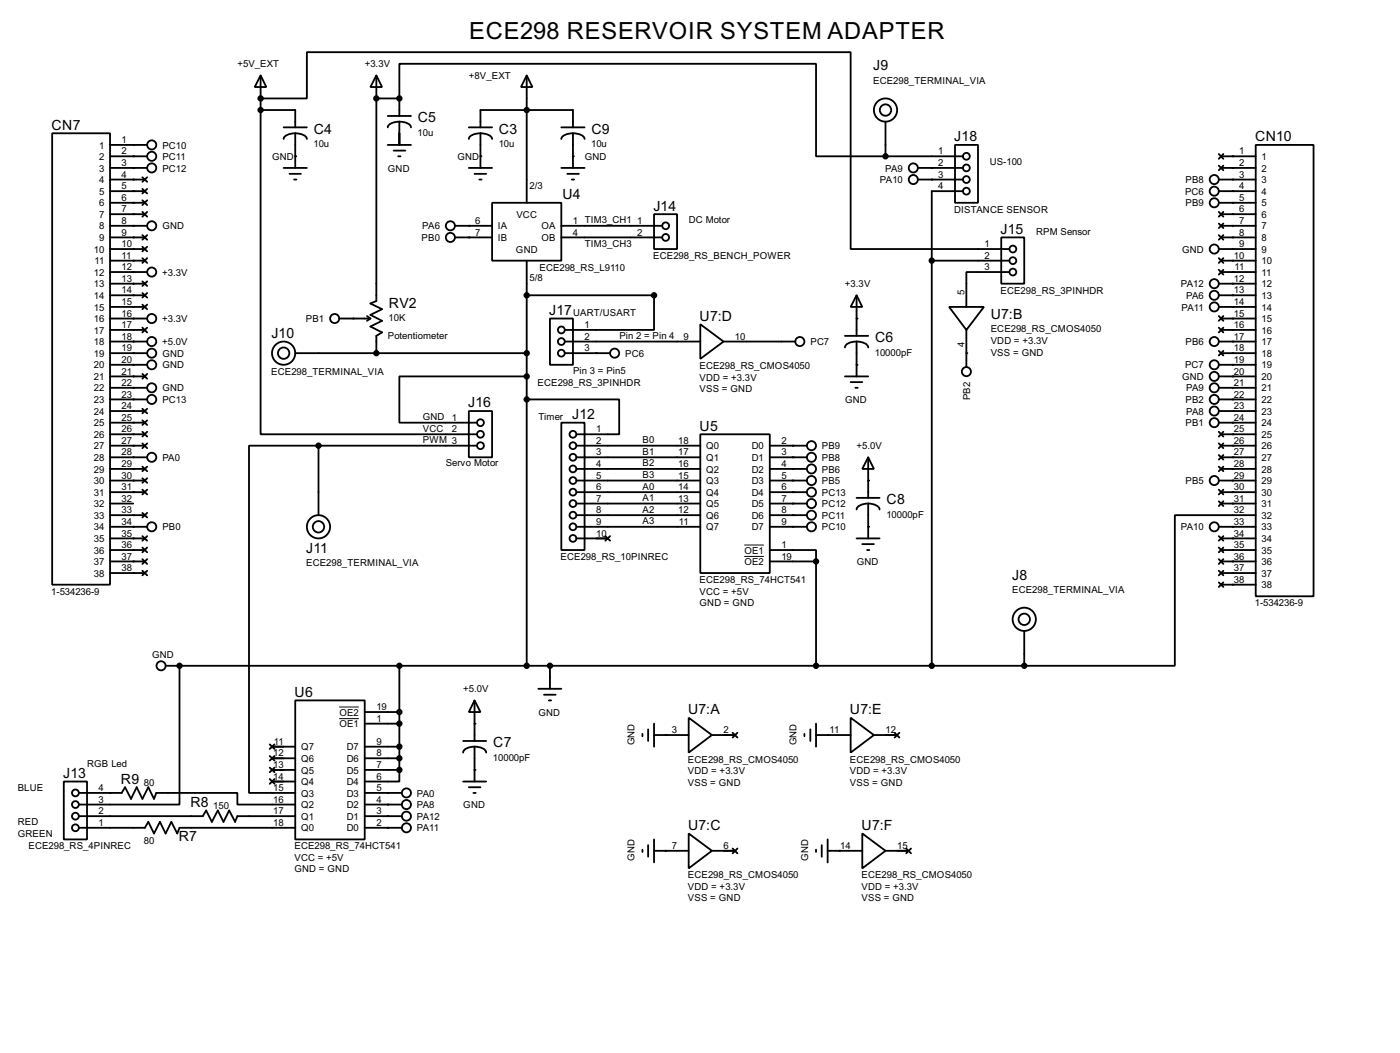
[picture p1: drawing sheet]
<svg xmlns="http://www.w3.org/2000/svg" width="307mm" height="231mm" viewBox="0 0 307 231" stroke-linecap="round" stroke-linejoin="round" font-family="sans-serif">
<g fill="none" stroke="#000" stroke-width=".4">
<path d="M57.2 16.6l1.3 2.5h-2.6zM57.2 16.6v7.6M82.6 16.6l1.3 2.5h-2.6zM82.6 16.6v49.5l-1.3 .5 2.6 1.3-2.6 1.2 2.6 1.3-2.6 1.3 2.6 1.3-1.3 .7v3.8M115.6 16.6l1.3 2.5h-2.5zM115.6 16.6v27.9M11.5 29.3h12.7v99h-12.7zM24.2 34.3h8.1M24.2 31.8h8.1M24.2 36.9h8.1M24.2 39.4h7.6M31.3 38.9l1 1"/>
<path d="M32.3 38.9l-1 1M57.2 24.2v71.1h47.5M57.2 21.6h10.2v-10.1h119.3v43.2h34.8M57.2 24.2h7.6v3.8M62.3 36.9h5.1M62.3 28h5.1M63.6 38.2h2.5M64.6 39.4h.5M64.8 29.3a2.35 2.35 0 0 1 2.6 1.2M64.8 29.3a2.35 2.35 0 0 0-2.5 1.2M64.8 29.3v7.6M82.6 21.6h5.1"/>
<path d="M85.1 31.8h5.1M85.1 25.5h5.1M86.4 33.1h2.6M87.4 34.3h.5M87.7 21.6v-7.6h91.4v20.3h15.3M87.7 26.7a2.31 2.31 0 0 1 2.5 1.3M87.7 26.7a2.35 2.35 0 0 0-2.6 1.3M87.7 21.6v3.9M87.7 26.7v5.1M102.9 36.9h5.1M102.9 28h5.1M104.2 38.2h2.5"/>
<path d="M105.2 39.4h.5M105.5 29.3a2.35 2.35 0 0 1 2.5 1.2M105.5 29.3a2.31 2.31 0 0 0-2.6 1.2M105.5 28v-3.8h20.3v3.8M105.5 29.3v7.6M123.2 36.9h5.1M123.2 28h5.1M124.5 38.2h2.6M125.5 39.4h.5M125.8 29.3a2.31 2.31 0 0 1 2.5 1.2M125.8 29.3a2.35 2.35 0 0 0-2.6 1.2M125.8 29.3v7.6"/>
<path d="M194.4 34.3h17M194.4 26.7v7.6M201.5 36.9h9.9M201.5 39.4h9.9M209.6 31.8h5.1v12.7h-5.1zM267.5 39.4h8.1M267.5 33.8l1 1.1M267.5 36.4l1 1M268 34.3h7.6M268 36.9h7.6M268.5 33.8l-1 1.1M268.5 36.4l-1 1"/>
<path d="M275.6 31.8h12.7v99.1h-12.7zM24.2 49.6h8.1M24.2 52.1h7.6M24.2 57.2h7.6M24.2 54.7h7.6M24.2 59.7h8.1M24.2 42h7.6M24.2 44.5h7.6M24.2 47h7.6M31.3 54.2l1 1M31.3 56.7l1 1M31.3 41.5l1 1"/>
<path d="M31.3 44l1 1M31.3 46.5l1 1.1M31.3 51.6l1 1M32.3 54.2l-1 1M32.3 56.7l-1 1M32.3 41.5l-1 1M32.3 44l-1 1M32.3 46.5l-1 1.1M32.3 51.6l-1 1M99.9 49.6h8.1M99.9 52.1h8.1M108 44.5h15.2v12.7h-15.2z"/>
<path d="M115.6 57.2v88.9M123.2 49.6h22.1M123.2 52.1h22.1M143.6 47h5v7.7h-5zM204.5 57.2h17M211.4 42h-6.9v104.1M219.8 52.1h5v10.2h-5zM221.5 59.7h-9.4v7.7M267.5 54.7h8.1M267.5 42h8.1M267.5 44.5h8.1M267.5 56.7l1 1"/>
<path d="M267.5 49.1l1 1M267.5 51.6l1 1M267.5 59.2l1 1.1M267.5 46.5l1 1.1M268 49.6h7.6M268 52.1h7.6M268 57.2h7.6M268 59.7h7.6M268 47h7.6M268.5 56.7l-1 1M268.5 49.1l-1 1M268.5 51.6l-1 1"/>
<path d="M268.5 59.2l-1 1.1M268.5 46.5l-1 1.1M24.2 64.8h7.6M24.2 75h8.1M24.2 77.5h8.1M24.2 69.9h8.1M24.2 62.3h7.6M24.2 67.4h7.6M24.2 72.4h7.6M31.3 64.3l1 1M31.3 61.8l1 1M31.3 66.9l1 1"/>
<path d="M31.3 71.9l1 1.1M32.3 64.3l-1 1M32.3 61.8l-1 1M32.3 66.9l-1 1M32.3 71.9l-1 1.1M64.8 77.5h50.8M74.5 69.9h6.8M80.6 69.4l.7 .5M81.3 69.9l-.7 .5M115.6 64.8h28v7.6h-19.6M120.7 69.9h5.1v10.2h-5.1zM124 75h29.7"/>
<path d="M124 77.5h9.9M153.7 71.2l5.1 3.8-5.1 3.8zM158.8 75h15.8M185.5 73.7h5.1M188 64.8l1.3 2.6h-2.6zM188 75a2.31 2.31 0 0 1 2.6 1.3M188 75a2.27 2.27 0 0 0-2.5 1.3M188 64.8v8.9M188 75v7.6M208.3 67.4h7.7l-3.9 5zM212.1 72.4v8.2M267.5 64.8h8.1"/>
<path d="M267.5 75h8.1M267.5 62.3h8.1M267.5 67.4h8.1M267.5 77l1 1M267.5 71.9l1 1.1M267.5 69.4l1 1M268 77.5h7.6M268 69.9h7.6M268 72.4h7.6M268.5 77l-1 1M268.5 71.9l-1 1.1M268.5 69.4l-1 1"/>
<path d="M24.2 97.8h7.6M24.2 80.1h8.1M24.2 85.1h8.1M24.2 90.2h7.6M24.2 92.8h7.6M24.2 95.3h7.6M24.2 82.6h7.6M24.2 87.7h8.1M31.3 89.7l1 1M31.3 92.3l1 1M31.3 94.8l1 1M31.3 97.3l1 1.1"/>
<path d="M31.3 82.1l1 1M32.3 89.7l-1 1M32.3 92.3l-1 1M32.3 94.8l-1 1M32.3 97.3l-1 1.1M32.3 82.1l-1 1M69.9 97.8h-15.2v76.2h10.1M69.9 97.8h34.8M69.9 97.8v15.3M102.9 90.2h5.1v10.2h-5.1zM115.6 87.7h20.3v7.6h-9.4M115.6 82.6h-27.9v10.2h17"/>
<path d="M123.2 92.8h5.1v27.9h-5.1zM126.5 97.8h27.2M153.7 95.3h15.3v30.5h-15.3zM169 97.8h8.1M185.5 82.6h5.1M186.7 83.9h2.6M187.8 85.1h.5M267.5 80.1h8.1M267.5 85.1h8.1M267.5 90.2h8.1M267.5 92.8h8.1M267.5 82.6h8.1"/>
<path d="M267.5 87.7h8.1M267.5 94.8l1 1M267.5 97.3l1 1.1M267.5 99.9l1 1M268 97.8h7.6M268 95.3h7.6M268.5 94.8l-1 1M268.5 97.3l-1 1.1M268.5 99.9l-1 1M24.2 100.4h8.1M24.2 102.9h7.6M24.2 105.5h7.6"/>
<path d="M24.2 108h7.6M24.2 110.5h5.1M24.2 113.1h7.6M24.2 115.6h8.1M24.2 118.2h7.6M31.3 102.4l1 1M31.3 107.5l1 1M31.3 112.6l1 1M31.3 117.7l1 1M31.3 105l1 1M32.3 102.4l-1 1M32.3 107.5l-1 1"/>
<path d="M32.3 112.6l-1 1M32.3 117.7l-1 1M32.3 105l-1 1M126.5 100.4h27.2M126.5 102.9h27.2M126.5 105.5h27.2M126.5 108h27.2M126.5 110.5h27.2M126.5 113.1h27.2M126.5 115.6h27.2M126.5 118.2h6.9M132.9 117.7l1 1"/>
<path d="M133.9 117.7l-1 1M169 100.4h8.1M169 102.9h8.1M169 105.5h8.1M169 108h8.1M169 110.5h8.1M169 113.1h8.1M169 115.6h8.1M188 118.2h5.1M188 109.3h5.1M189.3 119.4h2.5M190.6 100.4l1.2 2.5h-2.5z"/>
<path d="M190.6 110.5a2.29 2.29 0 0 1 2.5 1.3M190.6 110.5a2.33 2.33 0 0 0-2.6 1.3M190.6 100.4v8.9M190.6 110.5v7.7M267.5 105.5h8.1M267.5 115.6h8.1M267.5 117.7l1 1M267.5 107.5l1 1M267.5 110l1 1.1M267.5 102.4l1 1M268 100.4h7.6M268 102.9h7.6"/>
<path d="M268 108h7.6M268 110.5h7.6M268 118.2h7.6M268.5 117.7l-1 1M268.5 107.5l-1 1M268.5 110l-1 1.1M268.5 102.4l-1 1M275.6 113.1h-17.7v33h-33.1M24.2 123.2h7.6M24.2 120.7h7.6M24.2 125.8h7.6M31.3 120.2l1 1"/>
<path d="M31.3 122.7l1 1.1M31.3 125.3l1 1M32.3 120.2l-1 1M32.3 122.7l-1 1.1M32.3 125.3l-1 1M169 120.7h10.1v2.5M169 123.2h10.1M179.1 123.2v22.9M190.3 120.7h.5M224.8 138.5v7.6M267.5 122.7l1 1.1M267.5 127.8l1 1"/>
<path d="M267.5 120.2l1 1M267.5 125.3l1 1M268 123.2h7.6M268 128.3h7.6M268 120.7h7.6M268 125.8h7.6M268.5 122.7l-1 1.1M268.5 127.8l-1 1M268.5 120.2l-1 1M268.5 125.3l-1 1M36.4 146.1h188.4M39.4 146.1v30.5h-22.1"/>
<path d="M64.8 153.7h15.3v30.5h-15.3zM80.1 158.8h7.6M80.1 156.3h7.6M87.7 146.1v22.9M104.2 153.7l1.3 2.6h-2.6zM104.2 153.7v8.9M118.2 151.2h5M119.4 152.5h2.6M120.5 153.7h.5M120.7 146.1v5.1M143.6 158.8v5.1M151.2 157.5l5.1 3.8-5.1 3.9z"/>
<path d="M179.1 158.8v5.1M186.7 157.5l5.1 3.8-5.1 3.9zM14 171.5h5.1v12.7h-5.1zM17.3 174h9.4l.8-1.2 1.3 2.5 1.2-2.5 1.3 2.5 1.3-2.5 1.2 2.5 .5-1.3h17.8v2.6h12.7M17.3 179.1h27.2l.8-1.2 1.2 2.5 1.3-2.5 1.3 2.5 1.2-2.5 1.3 2.5 .5-1.3h12.7M59.2 168.5l1.1 1M59.2 165.9l1.1 1M59.2 163.4l1.1 1M59.2 171l1.1 1M59.7 169h5.1M59.7 166.4h5.1M59.7 163.9h5.1"/>
<path d="M59.7 171.5h5.1M60.3 168.5l-1.1 1M60.3 165.9l-1.1 1M60.3 163.4l-1.1 1M60.3 171l-1.1 1M80.1 179.1h8.1M80.1 169h7.6M80.1 166.4h7.6M80.1 163.9h7.6M80.1 176.6h8.1M80.1 174h8.1M87.7 169v2.5h-7.6"/>
<path d="M101.7 171.5h5M101.7 162.6h5M102.9 172.8h2.6M103.9 174h.5M104.2 163.9a2.27 2.27 0 0 1 2.5 1.3M104.2 163.9a2.24 2.24 0 0 0-2.5 1.3M104.2 163.9v7.6M141 161.1v.5M142.3 160.1v2.5M143.6 161.3h7.6M156.3 161.3h5M160.8 160.8l1.1 1.1"/>
<path d="M161.9 160.8l-1.1 1.1M176.6 161.1v.5M177.9 160.1v2.5M179.1 161.3h7.6M191.8 161.3h5.1M196.4 160.8l1 1.1M197.4 160.8l-1 1.1M17.3 181.7h14.5l.8-1.3 1.2 2.5 1.3-2.5 1.3 2.5 1.2-2.5 1.3 2.5 .5-1.2h25.4M80.1 181.7h8.1M141 186.5v.5M142.3 185.5v2.5M143.6 184.2v5.1"/>
<path d="M143.6 186.7h7.6M151.2 182.9l5.1 3.8-5.1 3.9zM156.3 186.7h5M160.8 186.2l1.1 1.1M161.9 186.2l-1.1 1.1M179.1 186.5v.5M180.4 185.5v2.5M181.7 186.7h7.6M181.7 184.2v5.1M189.3 182.9l5.1 3.8-5.1 3.9zM194.4 186.7h5M198.9 186.2l1.1 1.1"/>
<path d="M200 186.2l-1.1 1.1"/>
<circle cx="33.3" cy="31.8" r="1"/>
<circle cx="33.3" cy="36.9" r="1"/>
<circle cx="33.3" cy="34.3" r="1"/>
<circle cx="194.3" cy="24.2" r="2.55"/>
<circle cx="194.3" cy="24.2" r="1.25"/>
<circle cx="200.4" cy="36.9" r="1"/>
<circle cx="200.4" cy="39.4" r="1"/>
<circle cx="212.1" cy="34.3" r=".75"/>
<circle cx="212.1" cy="39.4" r=".75"/>
<circle cx="212.1" cy="36.9" r=".75"/>
<circle cx="266.5" cy="39.4" r="1"/>
<circle cx="33.3" cy="49.6" r="1"/>
<circle cx="33.3" cy="59.7" r="1"/>
<circle cx="98.8" cy="49.6" r="1"/>
<circle cx="98.8" cy="52.1" r="1"/>
<circle cx="146.1" cy="52.1" r=".75"/>
<circle cx="146.1" cy="49.6" r=".75"/>
<circle cx="212.1" cy="42" r=".75"/>
<circle cx="222.3" cy="59.7" r=".75"/>
<circle cx="222.3" cy="54.7" r=".75"/>
<circle cx="222.3" cy="57.2" r=".75"/>
<circle cx="266.5" cy="44.5" r="1"/>
<circle cx="266.5" cy="42" r="1"/>
<circle cx="266.5" cy="54.7" r="1"/>
<circle cx="33.3" cy="69.9" r="1"/>
<circle cx="33.3" cy="75" r="1"/>
<circle cx="33.3" cy="77.5" r="1"/>
<circle cx="62.2" cy="77.5" r="2.55"/>
<circle cx="62.2" cy="77.5" r="1.25"/>
<circle cx="73.4" cy="69.9" r="1"/>
<circle cx="123.2" cy="72.4" r=".75"/>
<circle cx="123.2" cy="77.5" r=".75"/>
<circle cx="123.2" cy="75" r=".75"/>
<circle cx="134.9" cy="77.5" r="1"/>
<circle cx="175.5" cy="75" r="1"/>
<circle cx="266.5" cy="64.8" r="1"/>
<circle cx="266.5" cy="67.4" r="1"/>
<circle cx="266.5" cy="75" r="1"/>
<circle cx="266.5" cy="62.3" r="1"/>
<circle cx="33.3" cy="85.1" r="1"/>
<circle cx="33.3" cy="87.7" r="1"/>
<circle cx="33.3" cy="80.1" r="1"/>
<circle cx="105.4" cy="95.3" r=".75"/>
<circle cx="105.4" cy="92.8" r=".75"/>
<circle cx="105.4" cy="97.8" r=".75"/>
<circle cx="125.7" cy="97.8" r=".75"/>
<circle cx="125.7" cy="95.3" r=".75"/>
<circle cx="178.1" cy="97.8" r="1"/>
<circle cx="212.1" cy="81.6" r="1"/>
<circle cx="266.5" cy="82.6" r="1"/>
<circle cx="266.5" cy="85.1" r="1"/>
<circle cx="266.5" cy="80.1" r="1"/>
<circle cx="266.5" cy="87.7" r="1"/>
<circle cx="266.5" cy="90.2" r="1"/>
<circle cx="266.5" cy="92.8" r="1"/>
<circle cx="33.3" cy="115.6" r="1"/>
<circle cx="33.3" cy="100.4" r="1"/>
<circle cx="69.9" cy="115.6" r="2.55"/>
<circle cx="69.9" cy="115.6" r="1.25"/>
<circle cx="125.7" cy="100.4" r=".75"/>
<circle cx="125.7" cy="115.6" r=".75"/>
<circle cx="125.7" cy="102.9" r=".75"/>
<circle cx="125.7" cy="108" r=".75"/>
<circle cx="125.7" cy="110.5" r=".75"/>
<circle cx="125.7" cy="118.2" r=".75"/>
<circle cx="125.7" cy="105.5" r=".75"/>
<circle cx="125.7" cy="113.1" r=".75"/>
<circle cx="178.1" cy="108" r="1"/>
<circle cx="178.1" cy="102.9" r="1"/>
<circle cx="178.1" cy="113.1" r="1"/>
<circle cx="178.1" cy="105.5" r="1"/>
<circle cx="178.1" cy="110.5" r="1"/>
<circle cx="178.1" cy="115.6" r="1"/>
<circle cx="178.1" cy="100.4" r="1"/>
<circle cx="266.5" cy="105.5" r="1"/>
<circle cx="266.5" cy="115.6" r="1"/>
<circle cx="224.8" cy="135.9" r="2.55"/>
<circle cx="224.8" cy="135.9" r="1.25"/>
<circle cx="35.3" cy="146.1" r="1"/>
<circle cx="16.5" cy="174" r=".75"/>
<circle cx="16.5" cy="176.6" r=".75"/>
<circle cx="16.5" cy="179.1" r=".75"/>
<circle cx="89.2" cy="176.6" r="1"/>
<circle cx="89.2" cy="174" r="1"/>
<circle cx="89.2" cy="179.1" r="1"/>
<circle cx="16.5" cy="181.7" r=".75"/>
<circle cx="89.2" cy="181.7" r="1"/>
</g>
<g fill="#000">
<circle cx="29.3" cy="31.8" r=".2"/>
<circle cx="29.3" cy="34.3" r=".2"/>
<circle cx="29.3" cy="36.9" r=".2"/>
<circle cx="29.3" cy="39.4" r=".2"/>
<circle cx="57.2" cy="21.6" r=".2"/>
<circle cx="64.8" cy="34.3" r=".2"/>
<circle cx="82.6" cy="21.6" r=".2"/>
<circle cx="87.7" cy="21.6" r=".2"/>
<circle cx="105.5" cy="34.3" r=".2"/>
<circle cx="125.8" cy="34.3" r=".2"/>
<circle cx="204.5" cy="36.9" r=".2"/>
<circle cx="204.5" cy="39.4" r=".2"/>
<circle cx="270.6" cy="34.3" r=".2"/>
<circle cx="270.6" cy="39.4" r=".2"/>
<circle cx="270.6" cy="36.9" r=".2"/>
<circle cx="29.3" cy="52.1" r=".2"/>
<circle cx="29.3" cy="49.6" r=".2"/>
<circle cx="29.3" cy="42" r=".2"/>
<circle cx="29.3" cy="57.2" r=".2"/>
<circle cx="29.3" cy="44.5" r=".2"/>
<circle cx="29.3" cy="54.7" r=".2"/>
<circle cx="29.3" cy="47" r=".2"/>
<circle cx="29.3" cy="59.7" r=".2"/>
<circle cx="102.9" cy="49.6" r=".2"/>
<circle cx="102.9" cy="52.1" r=".2"/>
<circle cx="270.6" cy="47" r=".2"/>
<circle cx="270.6" cy="57.2" r=".2"/>
<circle cx="270.6" cy="59.7" r=".2"/>
<circle cx="270.6" cy="44.5" r=".2"/>
<circle cx="270.6" cy="52.1" r=".2"/>
<circle cx="270.6" cy="42" r=".2"/>
<circle cx="270.6" cy="49.6" r=".2"/>
<circle cx="270.6" cy="54.7" r=".2"/>
<circle cx="29.3" cy="69.9" r=".2"/>
<circle cx="29.3" cy="67.4" r=".2"/>
<circle cx="29.3" cy="77.5" r=".2"/>
<circle cx="29.3" cy="64.8" r=".2"/>
<circle cx="29.3" cy="62.3" r=".2"/>
<circle cx="29.3" cy="72.4" r=".2"/>
<circle cx="29.3" cy="75" r=".2"/>
<circle cx="77.5" cy="69.9" r=".2"/>
<circle cx="82.6" cy="77.5" r=".2"/>
<circle cx="130.9" cy="77.5" r=".2"/>
<circle cx="188" cy="69.9" r=".2"/>
<circle cx="212.1" cy="77.5" r=".2"/>
<circle cx="270.6" cy="62.3" r=".2"/>
<circle cx="270.6" cy="67.4" r=".2"/>
<circle cx="270.6" cy="64.8" r=".2"/>
<circle cx="270.6" cy="69.9" r=".2"/>
<circle cx="270.6" cy="75" r=".2"/>
<circle cx="270.6" cy="77.5" r=".2"/>
<circle cx="270.6" cy="72.4" r=".2"/>
<circle cx="29.3" cy="82.6" r=".2"/>
<circle cx="29.3" cy="85.1" r=".2"/>
<circle cx="29.3" cy="95.3" r=".2"/>
<circle cx="29.3" cy="90.2" r=".2"/>
<circle cx="29.3" cy="92.8" r=".2"/>
<circle cx="29.3" cy="80.1" r=".2"/>
<circle cx="29.3" cy="97.8" r=".2"/>
<circle cx="29.3" cy="87.7" r=".2"/>
<circle cx="174" cy="97.8" r=".2"/>
<circle cx="188" cy="80.1" r=".2"/>
<circle cx="270.6" cy="92.8" r=".2"/>
<circle cx="270.6" cy="82.6" r=".2"/>
<circle cx="270.6" cy="85.1" r=".2"/>
<circle cx="270.6" cy="90.2" r=".2"/>
<circle cx="270.6" cy="95.3" r=".2"/>
<circle cx="270.6" cy="97.8" r=".2"/>
<circle cx="270.6" cy="80.1" r=".2"/>
<circle cx="270.6" cy="87.7" r=".2"/>
<circle cx="29.3" cy="102.9" r=".2"/>
<circle cx="29.3" cy="105.5" r=".2"/>
<circle cx="29.3" cy="115.6" r=".2"/>
<circle cx="29.3" cy="118.2" r=".2"/>
<circle cx="29.3" cy="100.4" r=".2"/>
<circle cx="29.3" cy="108" r=".2"/>
<circle cx="29.3" cy="113.1" r=".2"/>
<circle cx="174" cy="113.1" r=".2"/>
<circle cx="174" cy="102.9" r=".2"/>
<circle cx="174" cy="110.5" r=".2"/>
<circle cx="174" cy="100.4" r=".2"/>
<circle cx="174" cy="105.5" r=".2"/>
<circle cx="174" cy="115.6" r=".2"/>
<circle cx="174" cy="108" r=".2"/>
<circle cx="190.6" cy="115.6" r=".2"/>
<circle cx="190.6" cy="105.5" r=".2"/>
<circle cx="270.6" cy="102.9" r=".2"/>
<circle cx="270.6" cy="110.5" r=".2"/>
<circle cx="270.6" cy="118.2" r=".2"/>
<circle cx="270.6" cy="100.4" r=".2"/>
<circle cx="270.6" cy="105.5" r=".2"/>
<circle cx="270.6" cy="115.6" r=".2"/>
<circle cx="270.6" cy="108" r=".2"/>
<circle cx="29.3" cy="120.7" r=".2"/>
<circle cx="29.3" cy="123.2" r=".2"/>
<circle cx="29.3" cy="125.8" r=".2"/>
<circle cx="270.6" cy="120.7" r=".2"/>
<circle cx="270.6" cy="125.8" r=".2"/>
<circle cx="270.6" cy="123.2" r=".2"/>
<circle cx="270.6" cy="128.3" r=".2"/>
<circle cx="39.4" cy="146.1" r=".2"/>
<circle cx="104.2" cy="158.8" r=".2"/>
<circle cx="24.2" cy="174" r=".2"/>
<circle cx="85.1" cy="176.6" r=".2"/>
<circle cx="85.1" cy="174" r=".2"/>
<circle cx="85.1" cy="179.1" r=".2"/>
<circle cx="104.2" cy="169" r=".2"/>
<circle cx="146.1" cy="161.3" r=".2"/>
<circle cx="181.7" cy="161.3" r=".2"/>
<circle cx="85.1" cy="181.7" r=".2"/>
<circle cx="146.1" cy="186.7" r=".2"/>
<circle cx="184.2" cy="186.7" r=".2"/>
</g>
<g fill="#000" stroke="#000" stroke-width=".4">
<circle cx="57.2" cy="24.2" r=".5"/>
<circle cx="57.2" cy="21.6" r=".5"/>
<circle cx="82.6" cy="21.6" r=".5"/>
<circle cx="87.6" cy="21.6" r=".5"/>
<circle cx="115.6" cy="24.2" r=".5"/>
<circle cx="194.3" cy="34.3" r=".5"/>
<circle cx="204.5" cy="57.2" r=".5"/>
<circle cx="82.6" cy="77.5" r=".5"/>
<circle cx="115.6" cy="77.5" r=".5"/>
<circle cx="115.6" cy="64.8" r=".5"/>
<circle cx="143.5" cy="64.8" r=".5"/>
<circle cx="69.9" cy="97.8" r=".5"/>
<circle cx="115.6" cy="82.6" r=".5"/>
<circle cx="115.6" cy="87.7" r=".5"/>
<circle cx="179.1" cy="123.2" r=".5"/>
<circle cx="39.4" cy="146.1" r=".5"/>
<circle cx="87.6" cy="156.3" r=".5"/>
<circle cx="87.6" cy="158.8" r=".5"/>
<circle cx="87.6" cy="146.1" r=".5"/>
<circle cx="115.6" cy="146.1" r=".5"/>
<circle cx="120.7" cy="146.1" r=".5"/>
<circle cx="179.1" cy="146.1" r=".5"/>
<circle cx="204.5" cy="146.1" r=".5"/>
<circle cx="224.8" cy="146.1" r=".5"/>
<circle cx="87.6" cy="163.9" r=".5"/>
<circle cx="87.6" cy="169" r=".5"/>
<circle cx="87.6" cy="166.4" r=".5"/>
</g>
<path d="M163.4 119.6h4.3M163.4 122.1h4.3M74.5 157.7h4.3M74.5 155.2h4.3" fill="none" stroke="#000" stroke-width=".22"/>
<text font-size="5.8" x="103" y="8.6">ECE298 RESERVOIR SYSTEM ADAPTER</text>
<g font-size="3.5">
<text x="191.7" y="15.5">J9</text>
<text x="11.3" y="28.5">CN7</text>
<text x="68.9" y="29.4">C4</text>
<text x="91.7" y="26.8">C5</text>
<text x="109.5" y="29.4">C3</text>
<text x="129.8" y="29.4">C9</text>
<text x="209.5" y="31">J18</text>
<text x="275.5" y="31">CN10</text>
<text x="123.5" y="43.7">U4</text>
<text x="143.4" y="46.2">J14</text>
<text x="219.6" y="51.3">J15</text>
<text x="85.4" y="67.5">RV2</text>
<text x="120.6" y="69.1">J17</text>
<text x="153.6" y="70.4">U7:D</text>
<text x="217.5" y="70.1">U7:B</text>
<text x="59.6" y="74.1">J10</text>
<text x="192.1" y="75.1">C6</text>
<text x="102.8" y="89.4">J16</text>
<text x="125.6" y="92">J12</text>
<text x="153.6" y="94.5">U5</text>
<text x="194.6" y="110.7">C8</text>
<text x="67.2" y="121.3">J11</text>
<text x="222.2" y="127.2">J8</text>
<text x="64.7" y="152.9">U6</text>
<text x="151" y="156.7">U7:A</text>
<text x="186.6" y="156.7">U7:E</text>
<text x="108.3" y="164">C7</text>
<text x="13.9" y="170.7">J13</text>
<text x="26.6" y="172">R9</text>
<text x="41.8" y="177.1">R8</text>
<text x="39.3" y="184.7">R7</text>
<text x="151" y="182.1">U7:C</text>
<text x="189.1" y="182.1">U7:F</text>
</g>
<g font-size="2.4">
<text x="52.1" y="14.8">+5V_EXT</text>
<text x="80.1" y="14.8">+3.3V</text>
<text x="102.9" y="17.3">+8V_EXT</text>
<text x="191.6" y="18.3">ECE298_TERMINAL_VIA</text>
<text x="91.7" y="29.7">10u</text>
<text x="21.8" y="32.6">1</text>
<text x="21.8" y="35.1">2</text>
<text x="26.7" y="31.4">1</text>
<text x="26.7" y="33.9">2</text>
<text x="35.6" y="32.6">PC10</text>
<text x="35.6" y="35.1">PC11</text>
<text x="59.7" y="35.1">GND</text>
<text x="68.8" y="32.3">10u</text>
<text x="100.4" y="35.1">GND</text>
<text x="109.5" y="32.3">10u</text>
<text x="128.3" y="35.1">GND</text>
<text x="129.8" y="32.3">10u</text>
<text x="205.9" y="33.9">1</text>
<text x="272" y="33.9">1</text>
<text x="276.9" y="35.1">1</text>
<text x="21.8" y="37.7">3</text>
<text x="21.8" y="40.2">4</text>
<text x="26.7" y="36.4">3</text>
<text x="26.7" y="39">4</text>
<text x="26.7" y="41.6">5</text>
<text x="35.6" y="37.7">PC12</text>
<text x="85.1" y="37.7">GND</text>
<text x="116.3" y="41.6">2/3</text>
<text x="193.1" y="40.2">PA10</text>
<text x="194.3" y="37.7">PA9</text>
<text x="205.9" y="36.4">2</text>
<text x="205.9" y="39">3</text>
<text x="205.9" y="41.6">4</text>
<text x="217.2" y="36.3">US-100</text>
<text x="260.2" y="40.2">PB8</text>
<text x="272" y="36.4">2</text>
<text x="272" y="39">3</text>
<text x="272" y="41.6">4</text>
<text x="276.9" y="37.7">2</text>
<text x="276.9" y="40.2">3</text>
<text x="21.8" y="42.7">5</text>
<text x="21.8" y="45.3">6</text>
<text x="21.8" y="47.8">7</text>
<text x="26.7" y="44.1">6</text>
<text x="26.7" y="46.6">7</text>
<text x="113.3" y="47.8">VCC</text>
<text x="209.4" y="46.7">DISTANCE SENSOR</text>
<text x="260.1" y="42.7">PC6</text>
<text x="260.2" y="45.3">PB9</text>
<text x="272" y="44.1">5</text>
<text x="272" y="46.6">6</text>
<text x="276.9" y="42.7">4</text>
<text x="276.9" y="45.3">5</text>
<text x="276.9" y="47.8">6</text>
<text x="21.8" y="50.4">8</text>
<text x="21.8" y="52.9">9</text>
<text x="26.7" y="49.2">8</text>
<text x="26.7" y="51.7">9</text>
<text x="35.6" y="50.4">GND</text>
<text x="92.5" y="52.9">PB0</text>
<text x="92.7" y="50.4">PA6</text>
<text x="104.3" y="49.2">6</text>
<text x="104.3" y="51.7">7</text>
<text x="109.3" y="50.4">IA</text>
<text x="109.3" y="52.9">IB</text>
<text x="118.8" y="50.4">OA</text>
<text x="118.8" y="52.9">OB</text>
<text x="125.8" y="49.2">1 TIM3_CH1</text>
<text x="125.8" y="51.7">4</text>
<text x="139.9" y="49.2">1</text>
<text x="139.9" y="51.7">2</text>
<text x="151.2" y="49">DC Motor</text>
<text x="227.4" y="51.5">RPM Sensor</text>
<text x="272" y="49.2">7</text>
<text x="272" y="51.7">8</text>
<text x="276.9" y="50.4">7</text>
<text x="276.9" y="52.9">8</text>
<text x="20.6" y="55.4">10</text>
<text x="20.8" y="58">11</text>
<text x="26.7" y="54.3">10</text>
<text x="26.7" y="56.8">11</text>
<text x="26.7" y="59.3">12</text>
<text x="113.2" y="55.5">GND</text>
<text x="118.4" y="59.4">ECE298_RS_L9110</text>
<text x="128.3" y="54.1">TIM3_CH3</text>
<text x="143.4" y="56.8">ECE298_RS_BENCH_POWER</text>
<text x="216.1" y="54.3">1</text>
<text x="216.1" y="56.8">2</text>
<text x="216.1" y="59.3">3</text>
<text x="259.4" y="55.4">GND</text>
<text x="270.8" y="56.8">10</text>
<text x="271" y="59.3">11</text>
<text x="272" y="54.3">9</text>
<text x="276.9" y="58">10</text>
<text x="276.9" y="55.4">9</text>
<text x="20.6" y="60.5">12</text>
<text x="20.6" y="63.1">13</text>
<text x="20.6" y="65.6">14</text>
<text x="26.7" y="61.9">13</text>
<text x="26.7" y="64.4">14</text>
<text x="35.6" y="60.5">+3.3V</text>
<text x="116.3" y="61.7">5/8</text>
<text x="185.5" y="63.1">+3.3V</text>
<text x="211.7" y="64.8" transform="rotate(-90 211.7 64.8)">5</text>
<text x="219.6" y="64.5">ECE298_RS_3PINHDR</text>
<text x="259.2" y="63.1">PA12</text>
<text x="260.3" y="65.6">PA6</text>
<text x="270.8" y="61.9">12</text>
<text x="270.8" y="64.4">13</text>
<text x="276.9" y="60.5">11</text>
<text x="276.9" y="63.1">12</text>
<text x="276.9" y="65.6">13</text>
<text x="20.6" y="68.1">15</text>
<text x="20.6" y="70.7">16</text>
<text x="26.7" y="67">15</text>
<text x="26.7" y="69.5">16</text>
<text x="26.7" y="72">17</text>
<text x="35.6" y="70.7">+3.3V</text>
<text x="67.1" y="70.7">PB1</text>
<text x="85.3" y="70.4">10K</text>
<text x="125.8" y="69.4">UART/USART</text>
<text x="128.3" y="72">1</text>
<text x="259.3" y="68.1">PA11</text>
<text x="270.8" y="67">14</text>
<text x="270.8" y="69.5">15</text>
<text x="270.8" y="72">16</text>
<text x="276.9" y="68.1">14</text>
<text x="276.9" y="70.7">15</text>
<text x="20.6" y="73.2">17</text>
<text x="20.6" y="75.8">18</text>
<text x="26.7" y="74.6">18</text>
<text x="26.7" y="77.1">19</text>
<text x="35.6" y="75.8">+5.0V</text>
<text x="85.1" y="74.4">Potentiometer</text>
<text x="128.3" y="74.6">2</text>
<text x="128.3" y="77.1">3</text>
<text x="135.9" y="74.4">Pin 2 = Pin 4</text>
<text x="150" y="74.6">9</text>
<text x="161.3" y="74.6">10</text>
<text x="177.9" y="75.8">PC7</text>
<text x="211.7" y="76.1" transform="rotate(-90 211.7 76.1)">4</text>
<text x="217.4" y="73">ECE298_RS_CMOS4050</text>
<text x="217.4" y="75.5">VDD = +3.3V</text>
<text x="260.2" y="75.8">PB6</text>
<text x="270.8" y="74.6">17</text>
<text x="270.8" y="77.1">18</text>
<text x="276.9" y="73.2">16</text>
<text x="276.9" y="75.8">17</text>
<text x="20.6" y="78.3">19</text>
<text x="20.6" y="80.8">20</text>
<text x="20.6" y="83.4">21</text>
<text x="26.7" y="79.7">20</text>
<text x="26.7" y="82.2">21</text>
<text x="35.6" y="78.3">GND</text>
<text x="35.6" y="80.8">GND</text>
<text x="59.5" y="82.2">ECE298_TERMINAL_VIA</text>
<text x="125.8" y="82.1">Pin 3 = Pin5</text>
<text x="137.2" y="78.3">PC6</text>
<text x="153.5" y="81">ECE298_RS_CMOS4050</text>
<text x="153.5" y="83.5">VDD = +3.3V</text>
<text x="192" y="78.1">10000pF</text>
<text x="217.4" y="78.1">VSS = GND</text>
<text x="259.4" y="83.4">GND</text>
<text x="260.1" y="80.8">PC7</text>
<text x="270.8" y="79.7">19</text>
<text x="270.8" y="82.2">20</text>
<text x="276.9" y="78.3">18</text>
<text x="276.9" y="80.8">19</text>
<text x="276.9" y="83.4">20</text>
<text x="20.6" y="85.9">22</text>
<text x="20.6" y="88.5">23</text>
<text x="26.7" y="84.7">22</text>
<text x="26.7" y="87.3">23</text>
<text x="26.7" y="89.8">24</text>
<text x="35.6" y="85.9">GND</text>
<text x="35.6" y="88.5">PC13</text>
<text x="118" y="84.8">ECE298_RS_3PINHDR</text>
<text x="153.5" y="86.1">VSS = GND</text>
<text x="185.5" y="88.5">GND</text>
<text x="212.9" y="87.9" transform="rotate(-90 212.9 87.9)">PB2</text>
<text x="260.2" y="88.5">PB2</text>
<text x="260.3" y="85.9">PA9</text>
<text x="270.8" y="84.7">21</text>
<text x="270.8" y="87.3">22</text>
<text x="270.8" y="89.8">23</text>
<text x="276.9" y="85.9">21</text>
<text x="276.9" y="88.5">22</text>
<text x="20.6" y="91">24</text>
<text x="20.6" y="93.6">25</text>
<text x="26.7" y="92.4">25</text>
<text x="26.7" y="94.9">26</text>
<text x="92.8" y="92.2">GND</text>
<text x="92.8" y="94.8">VCC</text>
<text x="99.2" y="92.4">1</text>
<text x="99.2" y="94.9">2</text>
<text x="118.2" y="92.2">Timer</text>
<text x="130.9" y="94.9">1</text>
<text x="260.2" y="93.6">PB1</text>
<text x="260.3" y="91">PA8</text>
<text x="270.8" y="92.4">24</text>
<text x="270.8" y="94.9">25</text>
<text x="276.9" y="91">23</text>
<text x="276.9" y="93.6">24</text>
<text x="20.6" y="96.1">26</text>
<text x="20.6" y="98.6">27</text>
<text x="20.6" y="101.2">28</text>
<text x="26.7" y="97.4">27</text>
<text x="26.7" y="100">28</text>
<text x="35.6" y="101.2">PA0</text>
<text x="92.8" y="97.3">PWM 3</text>
<text x="130.9" y="97.4">2</text>
<text x="130.9" y="100">3</text>
<text x="141" y="97.3">B0</text>
<text x="141" y="99.8">B1</text>
<text x="148.9" y="97.4">18</text>
<text x="148.9" y="100">17</text>
<text x="155" y="98.6">Q0</text>
<text x="155" y="101.2">Q1</text>
<text x="165" y="98.6">D0</text>
<text x="165" y="101.2">D1</text>
<text x="171.5" y="97.4">2</text>
<text x="171.5" y="100">3</text>
<text x="180.4" y="98.6">PB9</text>
<text x="180.4" y="101.2">PB8</text>
<text x="188" y="98.6">+5.0V</text>
<text x="270.8" y="97.4">26</text>
<text x="270.8" y="100">27</text>
<text x="276.9" y="96.1">25</text>
<text x="276.9" y="98.6">26</text>
<text x="276.9" y="101.2">27</text>
<text x="20.6" y="103.7">29</text>
<text x="20.6" y="106.3">30</text>
<text x="26.7" y="102.5">29</text>
<text x="26.7" y="105.1">30</text>
<text x="26.7" y="107.6">31</text>
<text x="97.8" y="102.4">Servo Motor</text>
<text x="130.9" y="102.5">4</text>
<text x="130.9" y="105.1">5</text>
<text x="130.9" y="107.6">6</text>
<text x="141" y="102.4">B2</text>
<text x="141" y="104.9">B3</text>
<text x="141" y="107.5">A0</text>
<text x="148.9" y="102.5">16</text>
<text x="148.9" y="105.1">15</text>
<text x="148.9" y="107.6">14</text>
<text x="155" y="103.7">Q2</text>
<text x="155" y="106.3">Q3</text>
<text x="165" y="103.7">D2</text>
<text x="165" y="106.3">D3</text>
<text x="171.5" y="102.5">4</text>
<text x="171.5" y="105.1">5</text>
<text x="171.5" y="107.6">6</text>
<text x="180.4" y="103.7">PB6</text>
<text x="180.4" y="106.3">PB5</text>
<text x="260.2" y="106.3">PB5</text>
<text x="270.8" y="102.5">28</text>
<text x="270.8" y="105.1">29</text>
<text x="270.8" y="107.6">30</text>
<text x="276.9" y="103.7">28</text>
<text x="276.9" y="106.3">29</text>
<text x="20.6" y="108.8">31</text>
<text x="20.6" y="111.3">32</text>
<text x="20.6" y="113.9">33</text>
<text x="26.7" y="110.1">32</text>
<text x="26.7" y="112.7">33</text>
<text x="130.9" y="110.1">7</text>
<text x="130.9" y="112.7">8</text>
<text x="141" y="110">A1</text>
<text x="141" y="112.5">A2</text>
<text x="148.9" y="110.1">13</text>
<text x="148.9" y="112.7">12</text>
<text x="155" y="108.8">Q4</text>
<text x="155" y="111.3">Q5</text>
<text x="155" y="113.9">Q6</text>
<text x="165" y="108.8">D4</text>
<text x="165" y="111.3">D5</text>
<text x="165" y="113.9">D6</text>
<text x="171.5" y="110.1">7</text>
<text x="171.5" y="112.7">8</text>
<text x="180.4" y="108.8">PC13</text>
<text x="180.4" y="111.3">PC12</text>
<text x="180.4" y="113.9">PC11</text>
<text x="194.6" y="113.6">10000pF</text>
<text x="270.8" y="110.1">31</text>
<text x="270.8" y="112.7">32</text>
<text x="276.9" y="108.8">30</text>
<text x="276.9" y="111.3">31</text>
<text x="276.9" y="113.9">32</text>
<text x="20.6" y="116.4">34</text>
<text x="20.6" y="119">35</text>
<text x="26.7" y="115.2">34</text>
<text x="26.7" y="117.8">35</text>
<text x="35.6" y="116.4">PB0</text>
<text x="130.9" y="115.2">9</text>
<text x="130.9" y="117.8">10</text>
<text x="141" y="115.1">A3</text>
<text x="149" y="115.2">11</text>
<text x="155" y="116.4">Q7</text>
<text x="165" y="116.4">D7</text>
<text x="171.5" y="115.2">9</text>
<text x="180.4" y="116.4">PC10</text>
<text x="259.2" y="116.4">PA10</text>
<text x="270.8" y="115.2">33</text>
<text x="270.8" y="117.8">34</text>
<text x="276.9" y="116.4">33</text>
<text x="276.9" y="119">34</text>
<text x="20.6" y="121.5">36</text>
<text x="20.6" y="124">37</text>
<text x="26.7" y="120.3">36</text>
<text x="26.7" y="122.8">37</text>
<text x="26.7" y="125.4">38</text>
<text x="67.2" y="124.2">ECE298_TERMINAL_VIA</text>
<text x="123" y="122.9">ECE298_RS_10PINREC</text>
<text x="163.4" y="121.5">OE1</text>
<text x="163.4" y="124">OE2</text>
<text x="171.5" y="120.3">1</text>
<text x="171.5" y="122.8">19</text>
<text x="188" y="124">GND</text>
<text x="270.8" y="120.3">35</text>
<text x="270.8" y="122.8">36</text>
<text x="270.8" y="125.4">37</text>
<text x="276.9" y="121.5">35</text>
<text x="276.9" y="124">36</text>
<text x="11.3" y="130.5">1-534236-9</text>
<text x="20.6" y="126.6">38</text>
<text x="153.5" y="128">ECE298_RS_74HCT541</text>
<text x="153.5" y="130.5">VCC = +5V</text>
<text x="222.1" y="130.1">ECE298_TERMINAL_VIA</text>
<text x="270.8" y="127.9">38</text>
<text x="276.9" y="126.6">37</text>
<text x="276.9" y="129.1">38</text>
<text x="153.5" y="133.1">GND = GND</text>
<text x="275.4" y="133.1">1-534236-9</text>
<text x="33.4" y="144.4">GND</text>
<text x="82.6" y="155.9">19</text>
<text x="101.7" y="152">+5.0V</text>
<text x="74.5" y="159.6">OE1</text>
<text x="74.5" y="157.1">OE2</text>
<text x="82.6" y="158.4">1</text>
<text x="118.2" y="157.1">GND</text>
<text x="147.5" y="160.9">3</text>
<text x="158.8" y="160.9">2</text>
<text x="182" y="160.9">11</text>
<text x="194.4" y="160.9">12</text>
<text x="60" y="166">12</text>
<text x="60.1" y="163.5">11</text>
<text x="66.1" y="167.2">Q6</text>
<text x="66.1" y="164.7">Q7</text>
<text x="76.1" y="167.2">D6</text>
<text x="76.1" y="164.7">D7</text>
<text x="82.6" y="166">8</text>
<text x="82.6" y="163.5">9</text>
<text x="108.2" y="167">10000pF</text>
<text x="139.3" y="163.6" transform="rotate(-90 139.3 163.6)">GND</text>
<text x="151" y="167.4">ECE298_RS_CMOS4050</text>
<text x="174.8" y="163.6" transform="rotate(-90 174.8 163.6)">GND</text>
<text x="186.5" y="167.4">ECE298_RS_CMOS4050</text>
<text x="3.9" y="173.5">BLUE</text>
<text x="19.1" y="168.4">RGB Led</text>
<text x="21.6" y="173.6">4</text>
<text x="31.6" y="172.4">80</text>
<text x="60" y="173.6">15</text>
<text x="60" y="171.1">14</text>
<text x="60" y="168.6">13</text>
<text x="66.1" y="172.3">Q4</text>
<text x="66.1" y="169.8">Q5</text>
<text x="76.1" y="172.3">D4</text>
<text x="76.1" y="169.8">D5</text>
<text x="82.6" y="173.6">5</text>
<text x="82.6" y="171.1">6</text>
<text x="82.6" y="168.6">7</text>
<text x="151" y="169.9">VDD = +3.3V</text>
<text x="151" y="172.4">VSS = GND</text>
<text x="186.5" y="169.9">VDD = +3.3V</text>
<text x="186.5" y="172.4">VSS = GND</text>
<text x="21.6" y="178.7">2</text>
<text x="21.6" y="176.2">3</text>
<text x="46.8" y="177.5">150</text>
<text x="60" y="178.7">17</text>
<text x="60" y="176.2">16</text>
<text x="66.1" y="179.9">Q1</text>
<text x="66.1" y="177.4">Q2</text>
<text x="66.1" y="174.8">Q3</text>
<text x="76.1" y="179.9">D1</text>
<text x="76.1" y="177.4">D2</text>
<text x="76.1" y="174.8">D3</text>
<text x="82.6" y="178.7">3</text>
<text x="82.6" y="176.2">4</text>
<text x="91.5" y="177.4">PA8</text>
<text x="91.5" y="179.9">PA12</text>
<text x="91.5" y="174.8">PA0</text>
<text x="101.7" y="177.4">GND</text>
<text x="3.9" y="183.7">GREEN</text>
<text x="3.9" y="181.1">RED</text>
<text x="21.6" y="181.3">1</text>
<text x="31.6" y="185.1">80</text>
<text x="60" y="181.3">18</text>
<text x="66.1" y="182.5">Q0</text>
<text x="76.1" y="182.5">D0</text>
<text x="82.6" y="181.3">2</text>
<text x="91.5" y="182.5">PA11</text>
<text x="6.2" y="186.4">ECE298_RS_4PINREC</text>
<text x="64.6" y="186.4">ECE298_RS_74HCT541</text>
<text x="64.6" y="188.9">VCC = +5V</text>
<text x="64.6" y="191.5">GND = GND</text>
<text x="139.3" y="189" transform="rotate(-90 139.3 189)">GND</text>
<text x="147.5" y="186.3">7</text>
<text x="158.8" y="186.3">6</text>
<text x="177.4" y="189" transform="rotate(-90 177.4 189)">GND</text>
<text x="184.4" y="186.3">14</text>
<text x="196.9" y="186.3">15</text>
<text x="151" y="192.8">ECE298_RS_CMOS4050</text>
<text x="151" y="195.3">VDD = +3.3V</text>
<text x="151" y="197.8">VSS = GND</text>
<text x="189.1" y="192.8">ECE298_RS_CMOS4050</text>
<text x="189.1" y="195.3">VDD = +3.3V</text>
<text x="189.1" y="197.8">VSS = GND</text>
</g>
</svg>
